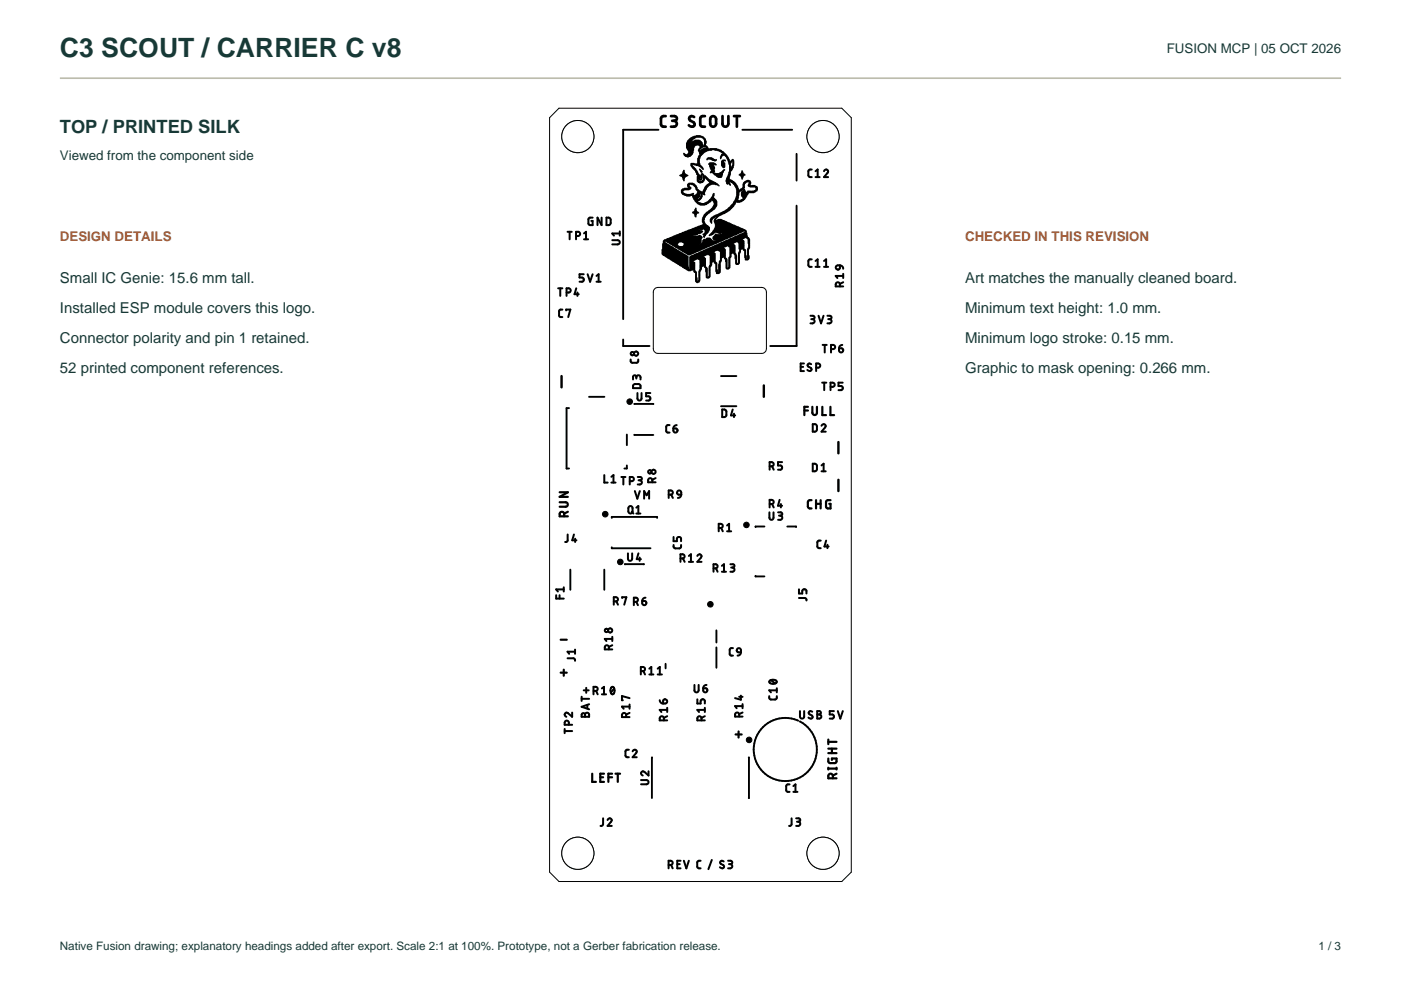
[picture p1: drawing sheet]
<svg xmlns="http://www.w3.org/2000/svg" width="297mm" height="210mm" viewBox="0 0 297 210" stroke-linecap="round" stroke-linejoin="round" font-family="sans-serif">
<path d="M141.1 24.6l-.6 .1-.4 .4 .2 1.6 .2 .1 .6 .1M142.3 24.6h.7a.5 .5 0 0 1 .5 .5 .5 .5 0 0 1-.5 .5h-.5M142.9 25.6a.62 .62 0 0 1 .6 .6 .62 .62 0 0 1-.6 .7h-.6M147.2 24.8a.57 .57 0 0 0-.9-.1 .57 .57 0 0 0 0 .9l.7 .3a.57 .57 0 0 1 .1 .9 .57 .57 0 0 1-.8-.1l-.3-.1M149.5 24.6l-.7 .1-.3 .4 .1 1.6 .2 .1 .7 .1M150.7 24.9a.63 .63 0 0 1 .7-.2 .63 .63 0 0 1 .4 .6v.9a.62 .62 0 0 1-.6 .7 .62 .62 0 0 1-.6-.7zM153.2 24.6v1.6a.62 .62 0 0 0 .6 .7 .62 .62 0 0 0 .6-.7v-1.6M155.6 24.6h1.3M156.2 24.6v2.3" fill="none" stroke="#000" stroke-width=".57"/>
<g fill="none" stroke="#000" stroke-width=".47">
<path d="M170.5 87h.8M171.3 86.3h-.8v1.7M172.2 86.3v1.2a.49 .49 0 0 0 .5 .5 .49 .49 0 0 0 .5-.5v-1.2M174.3 86.3v1.7h.8M176.1 86.3v1.7h.7M118.7 106.5h1.2a.48 .48 0 0 1 .5 .5 .48 .48 0 0 1-.5 .4h-1.2M118.7 104.4h1.7l-1.7 .9h1.7M119.6 109.5v-.5a.48 .48 0 0 0-.5-.5 .48 .48 0 0 0-.4 .5v.5h1.7M120.4 108.5l-.8 .4M172.1 106l-.6 .1-.2 .3v1.1l.2 .3h.6M173 106v1.8M173 106.8h1"/>
<path d="M174 106v1.8M176.1 106h-.6l-.3 .3v1.2l.2 .3h.7v-1h-.3M118.9 135.6h1.3M118.9 142.6h1.3M119.5 142v1.3M156 155.7h1.2M156.6 155.1v1.3M175.6 156.8v1M175.6 159.7h1.8M175.6 158.7h1.8M175.6 157.3h1.8M176.4 158.7v1"/>
<path d="M125.6 164v1.8h.7M127.3 164.8h.6M128.1 164h-.8v1.8h.8M129 164.8h.8M129.8 164h-.8v1.8M130.5 164h1M131 164v1.8M175.6 160.8v.8l.3 .2h1.2l.2-.2 .1-.8h-1v.3M175.6 162.8v.4M175.6 163h1.8M176.6 165v-.5a.49 .49 0 0 0-.5-.5 .49 .49 0 0 0-.5 .5v.5h1.8M177.4 164l-.8 .4"/>
<path d="M177.4 162.8v.4"/>
</g>
<g fill="none" stroke="#000" stroke-width=".42">
<path d="M172.1 35.9l-.5 .1-.2 .3 .1 1.1 .6 .1M172.9 36.3l.5-.4v1.6M172.9 37.5h.9M174.7 36.3a.43 .43 0 0 1 .6-.3 .43 .43 0 0 1 .2 .7l-.8 .8h.9M120.3 49.1h.9M120.8 49.1v1.6M122.1 50h.5a.45 .45 0 0 0 .4-.4 .45 .45 0 0 0-.4-.5h-.5v1.6M123.8 58.1h-.9v.7h.5a.45 .45 0 0 1 .4 .5 .45 .45 0 0 1-.4 .4h-.5M123.8 49.5l.4-.4v1.6M123.8 50.7h.9M124.6 58.1l.5 1.6 .5-1.6M125.6 46.1l-.6 .1-.2 .2v1l.2 .3h.6v-.9h-.2"/>
<path d="M126.5 59.7h.9M126.5 58.5l.4-.4v1.6M127.6 46.1v1.6l-.9-1.6v1.6M128.6 46.1l.6 .1 .2 .2 .1 .9-.3 .4h-.6zM129.8 50.9h1.2a.44 .44 0 0 1 .4 .5 .44 .44 0 0 1-.4 .4h-1.2M131.4 49.5h-1.6l.4 .5M131.4 49.1v.9M172.1 55h-.5l-.2 .3 .1 1.2 .6 .1M172.9 56.6h.9M172.9 55.3l.5-.3v1.6M174.7 56.6h.9M174.7 55.3l.5-.3v1.6"/>
<path d="M177.3 56.4l.8-.1v.5a.45 .45 0 0 1-.7 .3 .45 .45 0 0 1-.1-.7zM178.1 56.3l.5 .3 .2 .4M178.8 59.8l-.7 .4M178.8 58.5h-1.6l.3 .4M178.8 58.1v.8M118.3 61.1h.9M118.8 61.1v1.6M119.2 65.6l-.5 .1-.2 .3 .1 1 .1 .2h.5M120 65.8v-.2h.9l-.4 1.6M120.1 62h.5a.44 .44 0 0 0 .4-.4 .44 .44 0 0 0-.4-.5h-.5v1.6M122.2 61.1l-.4 1.3h.9M122.4 62v.7"/>
<path d="M133.7 76.2l.1 .6 .3 .1 1.1-.1 .1-.6M169.8 77.8h.5M170.5 77.1h-.7v1.6h.7M171.8 67h.6a.36 .36 0 0 1 .3 .3 .36 .36 0 0 1-.3 .4h-.4M172 77.2l-.2-.1a.37 .37 0 0 0-.5 .1 .37 .37 0 0 0 .1 .5l.5 .3a.4 .4 0 0 1 0 .6 .4 .4 0 0 1-.6 0l-.1-.2M172.3 67.7a.44 .44 0 0 1 .4 .4 .44 .44 0 0 1-.4 .5h-.5M173 78h.5a.44 .44 0 0 0 .4-.5 .44 .44 0 0 0-.4-.4h-.5v1.6M173.5 67l.6 1.6 .5-1.6M174.4 73.1h.9M174.9 73.1v1.6M175.4 67h.6a.36 .36 0 0 1 .3 .3 .36 .36 0 0 1-.3 .4h-.4M175.9 67.7a.44 .44 0 0 1 .4 .4 .44 .44 0 0 1-.4 .5h-.5"/>
<path d="M176.2 74h.4a.44 .44 0 0 0 .5-.4 .44 .44 0 0 0-.5-.5h-.4v1.6M177.9 73.9h.5a.44 .44 0 0 1 .4 .4 .44 .44 0 0 1-.5 .4 .44 .44 0 0 1-.4-.4zM178.1 60.7v-.4a.44 .44 0 0 0-.5-.5 .44 .44 0 0 0-.4 .5v.4h1.6M178.6 73.1l-.6 .3-.1 .5M134.3 81.6l1.2-.2 .3 .3v.6h-1.6zM134.9 80a.44 .44 0 0 1 .5-.4 .44 .44 0 0 1 .4 .4v.5M134.9 80.3v-.4a.35 .35 0 0 0-.3-.3 .35 .35 0 0 0-.4 .3v.6M135.1 83.3v1.2a.43 .43 0 0 0 .5 .4 .43 .43 0 0 0 .4-.4v-1.2M137.9 83.3h-.9v.7h.5a.45 .45 0 0 1 .4 .5 .45 .45 0 0 1-.4 .4h-.5M142 90.1h-.5l-.3 .4 .2 1.1 .6 .1M142.8 90.8h.5a.44 .44 0 0 1 .4 .5 .44 .44 0 0 1-.5 .4 .44 .44 0 0 1-.4-.4zM143.5 90.1l-.6 .3-.1 .4"/>
<path d="M153.1 86.8l.6 .1 .3 .2v1.1l-.3 .2h-.6zM155.3 86.8l-.3 1.3h.9M155.6 87.7v.7M163.2 98.9h.4a.44 .44 0 0 0 .4-.5 .44 .44 0 0 0-.4-.4h-.4v1.6M163.7 98.9l.3 .7M165.8 98h-.8v.7h.5a.46 .46 0 0 1 .3 .4 .46 .46 0 0 1-.3 .5h-.5M172.3 98.3l.6 .1 .3 .2v.9l-.3 .4h-.6zM172.3 89.9l.6 .1 .3 .2v.9l-.3 .4h-.6zM174.2 90.3a.43 .43 0 0 1 .6-.4 .43 .43 0 0 1 .1 .7l-.7 .9h.9M174.2 99.9h.9M174.2 98.7l.4-.4v1.6M174.3 81.1h.9"/>
<path d="M174.8 81.1v1.6M176.1 82h.4a.44 .44 0 0 0 .5-.4 .44 .44 0 0 0-.5-.5h-.4v1.6M178.7 81.1h-.9v.8h.5a.44 .44 0 0 1 .4 .4 .44 .44 0 0 1-.4 .4h-.5M120.4 113.3l-.1 1.4-.5 .2M121.7 113.3l-.4 1.3h.9M121.9 114.2v.7M128.1 100.7v1.6h.7M129.6 102.3h.9M129.6 101.1l.5-.4v1.6M131.7 101.1h.9M132.2 101.1v1.6M133.1 117.3v1.2a.44 .44 0 0 0 .5 .4 .44 .44 0 0 0 .4-.4v-1.2"/>
<path d="M133.4 107.4l.3-.1 .3 .1 .1 1a.44 .44 0 0 1-.4 .5 .44 .44 0 0 1-.5-.5zM133.5 102h.5a.44 .44 0 0 0 .4-.4 .44 .44 0 0 0-.4-.5h-.5v1.6M133.9 108.5l.4 .4M134.6 104.1l.5 1.6 .6-1.6M134.9 107.6l.4-.3v1.6M134.9 108.9h.9M135.2 101.1h.5a.35 .35 0 0 1 .4 .4 .35 .35 0 0 1-.4 .3h-.3M135.4 117.3l-.4 1.3h.9M135.6 118.2v.7M135.7 101.8a.44 .44 0 0 1 .4 .5 .44 .44 0 0 1-.4 .4h-.5M136.6 105.7v-1.6l.5 .9 .5-.9v1.6M138.3 102.3v-.5a.44 .44 0 0 0-.4-.4 .44 .44 0 0 0-.5 .4v.5h1.6"/>
<path d="M139 101.4l-.7 .3M141.8 104.9h.4a.44 .44 0 0 0 .5-.5 .44 .44 0 0 0-.5-.4h-.4v1.6M142.3 104.9l.4 .7M142.8 115.5v.5l.4 .3 1-.1 .2-.2v-.5M142.8 113.9v.8h.7v-.5a.45 .45 0 0 1 .5-.4 .45 .45 0 0 1 .4 .4v.5M143.7 104.1l.3-.1 .3 .1 .1 .8-.7-.1-.1-.4zM144.3 118.4h.4a.44 .44 0 0 0 .5-.4 .44 .44 0 0 0-.5-.5h-.4v1.6M144.4 104.9l-.3 .6-.4 .1M144.8 118.4l.4 .7M146 117.9l.5-.4v1.6M146 119.1h.9M147.8 117.9a.44 .44 0 0 1 .7-.3 .44 .44 0 0 1 .1 .6l-.8 .9h.9"/>
<path d="M152.4 112h.4a.44 .44 0 0 0 .4-.5 .44 .44 0 0 0-.4-.4h-.4v1.5M152.9 112l.3 .6M153.1 120l.4-.4v1.6M154.2 111.4l.4-.3v1.5M154.2 112.6h.8M154.9 119.6h.5a.35 .35 0 0 1 .3 .4 .35 .35 0 0 1-.3 .3h-.4M163.1 108.6v1.2a.43 .43 0 0 0 .5 .4 .43 .43 0 0 0 .4-.4v-1.2M163.2 106.9h.4a.44 .44 0 0 0 .4-.5 .44 .44 0 0 0-.4-.4h-.4v1.6M163.7 106.9l.3 .7M165 108.6h.5a.35 .35 0 0 1 .4 .4 .35 .35 0 0 1-.4 .3h-.3M165.3 106l-.3 1.2h.8M165.4 109.3a.44 .44 0 0 1 .5 .5 .44 .44 0 0 1-.5 .4h-.4"/>
<path d="M165.6 106.9v.7M174 114.6l-.5 .1-.2 .3v1l.2 .2h.5M175.2 114.6l-.4 1.3h.9M175.4 115.5v.7M117.9 126.2v.7h1.6M118.6 126.2v.7M119.5 125h-1.6l.4 .4M119.5 124.5v.9M120.3 139.6h1.4l.2 .2v.3M121.9 137.7v.9M121.9 138.2h-1.6l.4 .4M129.1 137.7v-.5a.43 .43 0 0 0-.4-.4 .43 .43 0 0 0-.5 .4v.5h1.6"/>
<path d="M129.8 136.8l-.7 .4M129.8 135.5h-1.6l.4 .4M129.8 135v.9M130.1 127.5h.5a.44 .44 0 0 0 .4-.4 .44 .44 0 0 0-.4-.5h-.5v1.6M130.7 127.5l.3 .7M131.9 126.8v-.2h.9l-.4 1.6M134.4 127.6h.4a.45 .45 0 0 0 .5-.4 .45 .45 0 0 0-.5-.5h-.4v1.6M134.9 127.6l.4 .7M136.2 127.4h.5a.44 .44 0 0 1 .3 .5 .44 .44 0 0 1-.4 .4 .44 .44 0 0 1-.4-.4zM136.9 126.7l-.5 .2-.2 .5M151.3 120.5h.4a.43 .43 0 0 0 .4-.4 .43 .43 0 0 0-.4-.5h-.4v1.6M151.8 120.5l.3 .7"/>
<path d="M153.1 121.2h.8M155.3 120.3a.45 .45 0 0 1 .4 .5 .45 .45 0 0 1-.4 .4h-.4M155.4 137.4h-.5l-.2 .4v1l.2 .2h.5M156.3 137.5l.4-.1 .3 .1 .1 .8-.8-.1-.1-.3zM157.1 138.3l-.1 .4-.6 .3M169.4 126.8h1.4l.2 .5M169.4 124.9v.9h.7v-.5a.45 .45 0 0 1 .4-.4 .45 .45 0 0 1 .5 .4v.5M119.7 155h1.6M119.7 154.6v.8M120.6 153.7v-.5a.44 .44 0 0 0-.4-.4 .44 .44 0 0 0-.5 .4v.5h1.6M121.3 151.1v.9l-.9-.8a.44 .44 0 0 0-.6 .2 .44 .44 0 0 0 .3 .6M123.3 147.7v.9"/>
<path d="M123.3 148.2h1.6M123.4 151.3l.4-.1 .2 .3a.43 .43 0 0 1 .5-.4 .43 .43 0 0 1 .4 .4v.5h-1.6zM123.8 146.4h1M124 151.5v.5M124.3 145.8v1.1M124.5 149.5v.7M124.9 149.3l-1.6 .6 1.6 .5M125.8 146.5h.5a.43 .43 0 0 0 .4-.4 .43 .43 0 0 0-.4-.5h-.5v1.6M126.4 146.5l.3 .7M127.6 146l.5-.4v1.6M127.6 147.2h.9M129.6 145.7l.3-.1a.93 .93 0 0 1 0 1.6 1.01 1.01 0 0 1-.3-1.5z"/>
<path d="M130.2 146l-.7 .9M132.8 152v-.4a.44 .44 0 0 0-.5-.4 .44 .44 0 0 0-.4 .4v.4h1.6M133.3 159h-.5l-.2 .3 .1 1 .1 .2h.5M133.5 148l-1.6-.4v.9h.2M133.5 151.2l-.7 .3M133.5 149.8h-1.6l.3 .5M133.5 149.4v.9M134.1 159.3a.43 .43 0 0 1 .6-.3 .43 .43 0 0 1 .2 .7l-.8 .8h.9M135.9 142.3h.4a.44 .44 0 0 0 .5-.4 .44 .44 0 0 0-.5-.5h-.4v1.6M136.4 142.3l.4 .7M137.7 141.8l.4-.4v1.6M137.7 143h.8"/>
<path d="M139.4 143h.9M139.4 141.8l.5-.4v1.6M139.9 148.5l.3 .5 .4 .2M140.7 148.4a.46 .46 0 0 1 .7 .1 .46 .46 0 0 1-.4 .7h-.4zM140.8 152.7v-.4a.44 .44 0 0 0-.5-.5 .44 .44 0 0 0-.4 .5v.4h1.6M141.5 150.5h-1.6l.3 .5M141.5 151.8l-.7 .4M141.5 150.1v.9M147.2 145.2v1.2a.44 .44 0 0 0 .5 .4 .44 .44 0 0 0 .4-.4v-1.2M147.8 148.3v.9h.7v-.6a.45 .45 0 0 1 .5-.3 .45 .45 0 0 1 .4 .3v.6M148.7 152.7v-.4a.44 .44 0 0 0-.4-.5 .44 .44 0 0 0-.5 .5v.4h1.6M149.1 145.9h.5a.44 .44 0 0 1 .4 .5 .44 .44 0 0 1-.5 .4 .44 .44 0 0 1-.4-.4z"/>
<path d="M149.4 151.8l-.7 .4M149.4 150.5h-1.6l.4 .5M149.4 150.1v.9M149.8 145.2l-.4 .2-.3 .5M156.7 151.9v-.4a.43 .43 0 0 0-.4-.4 .43 .43 0 0 0-.4 .4v.4h1.5M156.7 147.7h.7M157.1 147.5v.9l-1.2-.4M157.4 151.1l-.7 .3M157.4 149.7h-1.5l.3 .5M157.4 149.3v.9M163.1 147.6v.5l.3 .2 1.2-.1 .1-.6M163.2 144.3a1 1 0 0 1 1.5 .3 .98 .98 0 0 1-1.6 0z"/>
<path d="M163.4 144.2l.9 .7M164.7 146.4h-1.6l.3 .4M164.7 145.9v.9M169.6 150.8v1.1a.45 .45 0 0 0 .5 .5 .45 .45 0 0 0 .4-.5v-1.1M172.2 150.9l-.2-.1a.37 .37 0 0 0-.5 .1 .37 .37 0 0 0 .1 .5l.5 .3a.4 .4 0 0 1 .1 .6 .4 .4 0 0 1-.6 0l-.2-.2M173.3 150.8h.4a.36 .36 0 0 1 .4 .3 .36 .36 0 0 1-.4 .4 .43 .43 0 0 1 .4 .4 .43 .43 0 0 1-.4 .5h-.4zM173.3 151.5h.4M176.8 150.8h-.9v.7h.5a.44 .44 0 0 1 .4 .4 .44 .44 0 0 1-.4 .5h-.5M177.6 150.8l.6 1.6 .5-1.6M127.9 173.5l-.1 1.4-.5 .2M128.8 173.9a.43 .43 0 0 1 .6-.4 .43 .43 0 0 1 .2 .7l-.8 .9h.9M135.9 165.4h1.2a.45 .45 0 0 1 .4 .4 .45 .45 0 0 1-.4 .5h-1.2"/>
<path d="M137.5 163.5v.9l-.9-.7a.44 .44 0 0 0-.7 .1 .44 .44 0 0 0 .4 .6M167.4 166.3h-.5l-.2 .4 .1 1.1 .6 .1M167.8 173.5v1.4l-.5 .2M168.2 167.9h.9M168.2 166.7l.5-.4v1.6M168.8 173.5h.5a.36 .36 0 0 1 .4 .4 .36 .36 0 0 1-.4 .3h-.3M169.2 174.2a.45 .45 0 0 1 .5 .5 .45 .45 0 0 1-.5 .4h-.4M141.8 183.4h.4a.45 .45 0 0 0 .4-.5 .45 .45 0 0 0-.4-.4h-.4v1.6M142.3 183.4l.3 .7M143.6 183.2h.5M144.3 182.5h-.7v1.6h.7M145 182.5l.5 1.6 .5-1.6"/>
<path d="M148.5 182.5l-.6 .1-.1 .3v1l.3 .2h.4M150.9 182.3l-.7 2M153.4 182.6l-.2-.1a.37 .37 0 0 0-.5 .2 .37 .37 0 0 0 .2 .5l.5 .2a.4 .4 0 0 1 0 .6 .4 .4 0 0 1-.6 0l-.2-.1M154.4 182.5h.5a.36 .36 0 0 1 .4 .4 .36 .36 0 0 1-.4 .3h-.3M154.8 183.2a.44 .44 0 0 1 .5 .5 .44 .44 0 0 1-.5 .4h-.4"/>
<circle cx="134.1" cy="75" r=".35"/>
<circle cx="134.9" cy="75" r=".44"/>
<circle cx="137.8" cy="100" r=".36"/>
<circle cx="138.6" cy="100" r=".44"/>
<circle cx="128.6" cy="133.7" r=".35"/>
<circle cx="129.4" cy="133.7" r=".44"/>
</g>
<g fill="none" stroke="#000" stroke-width=".4">
<path d="M139.6 27.5h-7.5v40.2M157.4 27.5h10.6M168.9 32.6v5.7M168.9 43.6v29.8h-5.6M132.1 72v1.4h5.6M152.9 79.7h3.2M120.6 86.5h-.5v12.8h.5M124.9 84.1h3.2M132.9 92.1v2.3M132.9 98.7v.6h-.5M134.5 92.2h4M134.5 85.6v.1"/>
<path d="M134.5 85.6h4M138.5 85.6v.1M152.9 86.1h3.2M129.7 116v.2h8.2M129.7 109.8v-.2h9.6v.2M132.5 119.6v.1M132.5 119.6h4M136.5 119.6v.1M162.1 111.6h-1.9v.2M166.9 111.6h1.9v.2M120.9 120.8v4.3M128.1 120.8v4.3"/>
<path d="M151.9 133.6v2.6M151.9 137.3v4.3M160.2 122.1v.1h1.9M141.1 140.7v1M169.2 152.8a6.7 6.7 0 0 0-9.3 6.3 6.7 6.7 0 0 0 9.6 5.9 6.7 6.7 0 0 0 1.3-11.3l-1.2-.7M138.2 160.6v8.6M138.2 160.6h.1M158.7 160.6v8.6"/>
</g>
<path d="M119.1 79.7v2.4M161.9 81.7v2.4M177.8 93.7v2.4M177.8 101.7v2.4" fill="none" stroke="#000" stroke-width=".51"/>
<g fill="#000" stroke="#000" stroke-width=".21">
<circle cx="133.5" cy="85.2" r=".6"/>
<circle cx="128.3" cy="109" r=".6"/>
<circle cx="131.5" cy="119.1" r=".6"/>
<circle cx="158.3" cy="111.3" r=".6"/>
<circle cx="150.6" cy="128.1" r=".6"/>
<circle cx="158.8" cy="156.9" r=".6"/>
</g>
<g fill="none" stroke="#000" stroke-width=".32">
<path d="M144.1 37.2h1.7M144.4 37.1h1.2M144.4 37.3h1.2M144.6 37h.8M144.6 37.4h.8M144.7 36.7h.4M144.7 36.9h.5M144.7 37.6h.5M144.7 37.7h.4M144.9 36.4h.1M144.9 36.5h.1M144.9 36.6h.2"/>
<path d="M144.9 37.8h.2M144.9 37.9h.1M144.9 38h.1M145 32.5v.1M145 32.6h.1M145 36.1v.1M145 36.2v.1M145 38.2h.1M145 38.3h.1M145.1 32.8h.3M145.1 32.9h1.4M145.1 40h1.3"/>
<path d="M145.2 33h1.2M145.4 33.1h.9M145.6 30.4h3.2M145.6 30.5h3.2M145.6 30.6h3.3M145.6 30.7h2.1M145.6 30.8h1.8M145.6 31h1.7M145.6 31.1h1.6M145.6 31.2h1.6M145.6 31.3h1.4M145.7 30.1h.8"/>
<path d="M145.7 30.2h.7M145.7 31.5h1.3M145.7 31.6h1.3M145.7 32.8h1M145.7 33.3h.2M145.8 29.9h.9M145.8 30h.7M145.8 31.7h1.2M145.8 39.1h.4M145.8 39.2h.3M145.8 39.4h.3M145.8 39.5h.3"/>
<path d="M145.9 29.8h.8M145.9 31.8h1.1M145.9 31.9h1M145.9 32.5h.9M145.9 32.6h.9M145.9 39h1.3M145.9 39.6h.3M145.9 39.7h.5M146.1 29.7h.7M146.1 32h.8M146.1 32.2h.8M146.1 32.3h.8"/>
<path d="M146.1 32.4h.8M146.1 38.9h.8M146.1 39.8h.3M146.2 29.5h.7M146.3 29.4h.9M146.4 29.3h.9M146.5 34.7h.7M146.5 34.8h1.8M146.5 34.9h.2M146.5 35.1h.2M146.5 35.2h.3M146.7 29.2h.8"/>
<path d="M146.7 30.2h2.1M146.7 35.3h.2M146.7 39.1h.6M146.8 30.1h1.9M146.8 35.4h.2M146.8 35.5h.4M146.9 29h2.2M146.9 30h1.7M146.9 35.6h.4M147 35.8h.4M147 39.2h.4M147.2 28.9h1.6"/>
<path d="M147.2 29.9h1.3M147.2 34.9h1.1M147.2 35.9h.3M147.2 39.4h.3M147.3 36h.2M147.3 39.5h.3M147.4 29.8h.8M147.4 36.1h.2M147.4 39.6h.2M147.5 36.2h.2M147.5 36.4h.2M147.5 39.7h.2"/>
<path d="M147.5 39.8h.2M147.6 28.8h.9M147.6 35.1h.9M147.6 36.5h.3M147.6 36.6h.3M147.6 40h.1M147.7 36.7h.3M147.7 36.9h.3M147.7 37h.4M147.9 37.1h.3M147.9 37.4h.9M147.9 37.6h.9"/>
<path d="M147.9 37.7h.4M147.9 37.8h.4M147.9 37.9h.1M147.9 38h.1M147.9 38.2h.1M147.9 38.3h.2M147.9 38.4h.2M148 30.7h.9M148 33.6h.3M148 33.7h.2M148 33.8h.2M148 34h.2"/>
<path d="M148 34.1h.2M148 34.2h.2M148 34.3h.2M148 34.4h.2M148 34.6h.2M148 34.7h.3M148 37.2h.3M148 37.3h.8M148 38.5h1.1M148.1 31.8h.2M148.1 31.9h.2M148.1 33.3h.4"/>
<path d="M148.1 33.4h.2M148.1 33.5h.2M148.1 35.2h.5M148.1 38.7h.8M148.2 31.6h.3M148.2 31.7h.1M148.2 32h1.6M148.2 32.2h1.3M148.2 33h.4M148.2 33.1h.3M148.2 37.9h.1M148.2 38h.5"/>
<path d="M148.3 30.8h.6M148.3 31.5h.3M148.3 32.3h1M148.3 32.4h.9M148.3 35.9h.1M148.3 32.5h.8M148.3 32.9h.4M148.3 35.3h.4M148.3 38.2h.3M148.3 38.8h.3M148.5 31h1.3M148.5 31.1h1.4"/>
<path d="M148.5 31.2h.4M148.5 31.3h.2M148.5 36h.1M148.5 32.6h.4M148.5 32.8h.3M148.5 36.1h.1M148.6 31.9h1.5M148.6 35.4h.2M148.6 36.2h.1M148.6 36.4h.2M148.6 37.9h.1M148.7 31.8h2.2"/>
<path d="M148.7 35.5h.2M148.7 36.5h.1M148.7 37h.4M148.7 37.1h.1M148.7 37.2h.1M148.7 37.7h.1M148.7 37.8h.1M148.8 29.2h.4M148.8 31.7h3.5M148.8 35.6h.1M148.8 36.9h.1M148.8 38.4h.4"/>
<path d="M148.9 35.8h.2M148.9 38.3h.3M149.1 29.3h.2M149.1 31.6h1M149.1 35.9h.1M149.1 37.1h.1M149.1 37.2h.1M149.1 38.2h.2M149.2 29.4h.2M149.2 37.3h.3M149.2 37.4h.5M149.2 37.6h.6"/>
<path d="M149.2 37.7h.1M149.2 37.8h.1M149.2 37.9h.1M149.2 38h.1M149.3 29.5h.2M149.3 29.7h.2M149.3 30.7h.2M149.3 30.8h.2M149.3 31.5h.8M149.4 29.8h.1M149.4 29.9h.3M149.4 30h.3"/>
<path d="M149.4 30.1h.3M149.4 30.2h.3M149.4 30.4h.3M149.4 30.5h.1M149.4 30.6h.1M149.4 39.8h.4M149.4 40h.4M149.5 37.7h.4M149.5 39.6h.5M149.5 39.7h.4M149.7 37.8h.3M149.7 39.5h.4"/>
<path d="M149.8 31.2h.1M149.8 31.3h.2M149.8 37.9h.3M149.8 39.4h.5M149.9 33.7h.2M149.9 33.8v.1M149.9 38h.4M149.9 39.2h.6M150 33.6h1.1M150 38.2h.5M150 39.1h.7M150.1 33.5h.8"/>
<path d="M150.1 38.3h.6M150.3 34.8h1.4M150.3 38.4h.7M150.3 39h1.8M150.4 34.7h1.2M150.4 38.5h.8M150.4 38.9h1.4M150.5 31.6h1.4M150.5 33.7h.7M150.5 34.6h.8M150.5 34.9h.7M150.5 35.1h.6"/>
<path d="M150.5 35.2h.8M150.5 35.3h.8M150.5 38.7h1M150.5 38.8h1.2M150.6 35.4h.7M150.6 35.5h.9M150.6 35.6h.9M150.6 36.6h.1M150.7 35.8h.8M150.7 35.9h.6M150.7 36.4h.8M150.7 36.5h.4"/>
<path d="M150.9 33.8h.6M150.9 36h.4M150.9 36.2h.6M151 36.1h.3M151.1 34h.7M151.1 36.6h.2M151.2 36.7h.4M151.3 36.9h1.8M151.5 34.1h.2M151.5 37h1.6M151.6 31.8h1.1M151.6 37.1h1.5"/>
<path d="M151.7 34.9h.1M151.7 39.1h.5M151.8 33.8v.1M151.8 37.2h1.2M151.9 37.3h1.1M152.1 37.4h.9M152.2 31.9h.7M152.2 39.2h.1M152.3 37.6h.6M152.4 39.4h.1M152.5 32h.5M152.5 36.7h.6"/>
<path d="M152.8 32.2h.5M152.8 33.3h.1M152.8 33.4h.1M152.8 33.5h.1M152.8 33.6h.1M152.8 36.6h.5M152.9 33h.2M152.9 33.1h.1M153 32.3h.4M153 32.8h.9M153 32.9h.4M153 34.2h.4"/>
<path d="M153 34.3h.4M153 34.4h.4M153 34.6h.6M153 34.7h.6M153 34.8h.6M153 34.9h.6M153 35.1h.6M153 36.5h.3M153.1 32.4h.4M153.1 34.1h.4M153.1 35.2h.5M153.1 35.3h.5"/>
<path d="M153.1 36.4h.3M153.3 32.6h.4M153.3 34h.4M153.3 35.4h.3M153.3 36.2h.1M153.4 32.5h.2M153.4 35.5h.1M153.4 36.1h.1M153.5 36h.1M153.6 32.9h.4M153.7 33h.4M153.7 34.1h.1"/>
<path d="M153.9 33.1h.2M154 33.3h.2M154 38.2h.9M154 38.3h1.2M154 38.4h1.3M154 38.5h.6M154.1 33.4h.2M154.1 33.5h.2M154.1 37.8h.5M154.1 37.9h.5M154.1 38h.5M154.1 38.7h.5"/>
<path d="M154.1 38.8h.1M154.1 38.9h.1M154.2 33.6h.3M154.2 33.7h.3M154.2 37.6h.4M154.2 37.7h.4M154.2 39h.1M154.3 33.8h.3M154.3 34h.3M154.3 37.3h.4M154.3 37.4h.3M154.5 34.1h.1"/>
<path d="M154.5 34.2h.2M154.5 34.3h.6M154.5 37h.3M154.5 37.1h.2M154.5 37.2h.2M154.5 38.8h.1M154.5 38.9h.2M154.6 34.4h.3M154.6 34.6h.3M154.6 34.7h.2M154.6 34.8h.2M154.6 36.5h.2"/>
<path d="M154.6 36.6h.2M154.6 36.7h.2M154.6 36.9h.2M154.6 39h.1M154.7 34.9h.1M154.7 35.1h.1M154.7 35.2h.1M154.7 35.3h.2M154.7 35.4h.2M154.7 35.5h.2M154.7 35.6h.6M154.7 35.8h.6"/>
<path d="M154.7 35.9h.5M154.7 36h.5M154.7 36.1h.4M154.7 36.2h.2M154.7 36.4h.1M154.7 39.1h.1M154.8 38.5h.7M154.8 39.2v.1M154.9 34.2h.3M155.1 34.1h.4M155.1 38.7h.6M155.2 34h.2"/>
<path d="M155.2 35.4h.2M155.2 35.5h.2M155.3 33.8h.1M155.3 35.1h.2M155.3 35.2h.1M155.3 35.3h.1M155.3 38.8h.5M155.4 34.2h.1M155.4 34.3h.1M155.4 34.4h.1M155.4 34.6h.1M155.4 34.7h.1"/>
<path d="M155.4 34.8h.1M155.4 34.9h.1M155.4 38.9h.5M155.5 39h.5M155.7 39.1h.3M155.8 39.2h.3M155.8 39.4h.5M155.9 39.5h.4M156 39.6h.4M156 39.7h.4M156.1 39.8h.3M156.1 40h.4"/>
<path d="M156.7 37.1h1.2M156.9 37h.9M157 37.2h.7M157.1 36.9h.5M157.1 37.3h.5M157.2 36.6h.3M157.2 36.7h.3M157.2 37.4h.3M157.2 37.6h.3M157.3 36.2l.1 .1M157.3 36.4h.1M157.3 36.5h.2"/>
<path d="M157.3 37.7h.2M157.3 37.8h.1M157.3 37.9l.1 .1M157.3 40h.4M157.5 39.8h.2M157.6 39h.2M157.6 39.1h.2M157.6 39.2h.2M157.6 39.4h.1M157.6 39.5h.1M157.6 39.6h.2M157.6 39.7h.2"/>
<path d="M157.7 38.8h.4M157.7 38.9h.2M157.8 38.7h.4M157.9 38.5h1.1M158.2 38.4h.8M158.4 38.3h.4M158.7 39.2h.2M158.7 39.4h.6M158.8 39h.2M158.8 39.1h.2M158.8 39.5h1.4M158.9 38.7h.2"/>
<path d="M158.9 38.8h.2M158.9 38.9h.2M159 39.6h1.5M159.5 39.4h.5M160.2 39.7h.3M160.3 39.8h.3M160.3 40h.3M140.4 52.9h3M140.4 53h3.2M140.4 53.1h3.4M140.4 53.3h3.6M140.4 53.4h3.7"/>
<path d="M140.4 53.5h4M140.4 53.6h4.2M140.4 53.8h4.3M140.4 53.9h4.6M140.5 51.7h.9M140.5 51.8h1.1M140.5 52h1.4M140.5 52.1h1.5M140.5 52.2h1.7M140.5 52.3h2M140.5 52.4h2.1M140.5 52.6h2.3"/>
<path d="M140.5 52.7h2.4M140.5 52.8h2.7M140.5 54h4.7M140.7 51.1h7.9M140.7 51.2h.1M140.7 51.4h.2M140.7 51.5h.3M140.7 51.6h.6M140.7 54.1h4.7M140.8 51h7.8M140.9 50.9h7.7M140.9 54.2h4.7"/>
<path d="M141.1 54.4h4.7M141.3 50.8h7.3M141.3 54.5h4.5M141.4 51.2h7.2M141.5 50.6h7.1M141.5 51.4h2.4M141.5 54.6h4.3M141.6 54.7h4.2M141.8 51.5h2M141.9 50.5h6.8M141.9 54.8h3.9M142 51.6h1.7"/>
<path d="M142.1 50.4h6.7M142.1 51.7h1.5M142.1 54.9h3.7M142.2 55.1h3.6M142.3 51.8h1.3M142.5 50.3h6.3M142.5 55.2h3.3M142.6 52h1.1M142.6 55.3h3.2M142.7 50.2h6M142.7 52.1h1M142.8 55.4h3"/>
<path d="M142.9 50h3.6M142.9 52.2h1M143.1 55.6h2.7M143.2 52.3h6.9M143.2 55.7h2.6M143.3 49.9h3.5M143.3 52.4h6.5M143.4 55.8h2.4M143.6 49.8h3.4M143.6 52.6h5.9M143.7 55.9h2.1M143.8 52.7h5.5"/>
<path d="M143.8 56h2M143.9 49.7h4M143.9 52.8h5.2M144 56.2h1.8M144.1 49.6h3.9M144.1 52.9h4.6M144.1 56.3h1.7M144.4 53h4.1M144.4 56.4h1.4M144.5 40.3h.5M144.5 40.4h.2M144.5 40.6h.2"/>
<path d="M144.5 40.7h.2M144.5 40.8h.2M144.5 49.4h4M144.5 53.1h3.7M144.6 40.2h1.5M144.6 40.9h.3M144.6 41h.5M144.6 56.5h1.2M144.7 40.1h1.6M144.7 41.2h.8M144.7 49.3h4M144.7 51.4h3.9"/>
<path d="M144.7 53.3h3.3M144.7 56.6h1.2M144.9 52.2h5.5M145 41.3h1.9M145 51.5h3.6M145 52.1h5.6M145 53.4h2.6M145 56.7h.9M145.1 49.2h3.7M145.1 51.6h3.4M145.1 51.7h3.2M145.1 51.8h3.1"/>
<path d="M145.1 52h5.9M145.1 53.5h2.3M145.1 56.9h.8M145.2 41.4h1.8M145.4 49.1h3.5M145.4 53.6h1.8M145.4 57h.5M145.6 41.5h.7M145.6 53.8h1.3M145.6 57.1h.3M145.7 49h3.1M145.7 53.9h.8"/>
<path d="M145.7 57.2h1.1M145.9 48.8h2.4M145.9 54h.4M145.9 57.4h.5M146.2 57.1h1.1M146.3 48.7h1.8M146.3 54.5h2.9M146.3 54.6h3M146.3 54.7h3.1M146.3 54.8h3.2M146.3 54.9h1.3M146.3 55.1h1.1"/>
<path d="M146.3 55.2h.9M146.3 55.3h.6M146.3 55.4h.6M146.3 55.6h.7M146.3 55.7h1M146.3 55.8h1M146.3 55.9h1M146.3 56h1M146.3 56.2h1M146.3 56.3h1M146.3 56.4h1M146.3 56.5h1"/>
<path d="M146.3 56.6h1M146.3 56.7h1M146.3 56.9h1M146.3 57h1M146.4 54.4h2.7M146.5 41.2h.4M146.7 48.6h1.2M146.7 54.2h2.6M146.9 41h.1M146.9 41.5h1.4M146.9 41.6h1.4M146.9 41.8h1.3"/>
<path d="M146.9 45h1.1M146.9 45.1h1.2M146.9 48.5h1M147 41.9h1.1M147 42h1M147 50h.3M147 54.1h2.5M147.2 42.1h.7M147.2 42.2h.3M147.2 44.9h.5M147.2 45.2h.5M147.2 57.2h.1"/>
<path d="M147.2 57.4h.1M147.2 57.5h.2M147.2 57.6h.3M147.3 42.4h1M147.3 44.8h.3M147.3 45.4h.3M147.3 48.4h3.1M147.3 54h2.6M147.3 57.7h.3M147.4 41.4h.9M147.4 42.5h.8M147.4 42.6h.5"/>
<path d="M147.4 44.4h.1M147.4 44.5h.1M147.4 44.6h.2M147.4 45.5h.2M147.4 45.6h.1M147.4 45.7h.1M147.4 45.8h.1M147.4 49.8h.2M147.5 42.7h.4M147.5 44.2h.1M147.5 44.3h.1M147.5 46h.1"/>
<path d="M147.5 48.2h2.9M147.5 53.9h4.1M147.5 57.8h.1M147.5 58h.1M147.5 58.1h.1M147.5 58.2h.1M147.5 58.3h.1M147.5 58.4h.1M147.5 58.5h.1M147.5 58.7h.1M147.5 58.8h.1M147.5 58.9h.2"/>
<path d="M147.5 59h.2M147.5 59.2h.2M147.5 59.3h.2M147.5 59.4h.2M147.5 59.5h.2M147.5 59.6h.7M147.6 40.1h.1M147.6 40.2h.4M147.6 41.3h.7M147.6 42.8h.4M147.6 59.8h.6M147.7 40.3h.4"/>
<path d="M147.7 41.2h.6M147.7 43h.5M147.7 53.8h3.9M147.7 59.9h.3M147.9 40.4h.3M147.9 40.9h1.4M147.9 41h.4M147.9 43.1h.7M147.9 48.1h2.4M148 40.6h.5M148 40.7h.7M148 40.8h1.3"/>
<path d="M148 43.2h1.9M148 50h.6M148.1 48h2M148.1 48.5h2.3M148.1 53.6h3.4M148.1 54.9h1.4M148.1 59.5h.2M148.2 42.2h.3M148.2 43.3h1.6M148.2 57.5h.3M148.2 57.6h.1M148.2 57.7h.1"/>
<path d="M148.2 57.8h.1M148.2 58h.1M148.2 58.1h.1M148.2 58.2h.1M148.2 58.3h.1M148.2 58.4h.1M148.2 58.5h.1M148.2 58.7h.1M148.2 58.8h.1M148.2 58.9h.1M148.2 59h.1M148.2 59.2h.1"/>
<path d="M148.2 59.3h.1M148.2 59.4h.1M148.3 42.1h.3M148.3 48.6h.6M148.3 49.9h.1M148.3 53.5h2.9M148.3 55.1h1.2M148.3 57.2h.3M148.3 57.4h.2M148.5 42h.2M148.5 43.4h.9M148.5 47.9h1.5"/>
<path d="M148.5 51.8h2.7M148.5 55.2h1M148.5 55.3h1M148.5 55.4h1M148.5 55.6h1M148.5 55.7h1M148.5 55.8h1M148.5 55.9h1M148.5 56h1M148.5 56.2h1M148.5 56.3h1M148.5 56.4h.6"/>
<path d="M148.5 56.5h.3M148.5 56.6h.2M148.5 56.7h.2M148.5 56.9h.2M148.5 57h.2M148.5 57.1h.1M148.6 41h.7M148.6 41.6h.2M148.6 41.8h.2M148.6 41.9h.1M148.6 53.4h2.6M148.7 41.2h.1"/>
<path d="M148.7 41.3h.1M148.7 41.4h.1M148.7 41.5h.1M148.7 51.7h2.8M148.8 47.8h1M148.8 51.6h3M148.8 53.3h2.7M148.9 46.4h.4M148.9 46.6h.4M148.9 46.7h.3M148.9 46.8h.3M148.9 46.9h.3"/>
<path d="M148.9 47h.4M148.9 51.5h3.2M149.1 40.6h.3M149.1 40.7h.3M149.1 41.2h.2M149.1 46.1h.3M149.1 46.2h.2M149.1 46.3h.2M149.1 47.2h.2M149.1 47.3h.3M149.1 47.6h.6M149.1 49.7h.6"/>
<path d="M149.1 51h1.9M149.1 51.1h2.5M149.1 51.2h3.4M149.1 51.4h3.2M149.2 40.3h.3M149.2 40.4h.3M149.2 45.8h.3M149.2 46h.3M149.2 47.4h.2M149.2 47.5h.3M149.2 49.8h.3M149.2 50.2h.1"/>
<path d="M149.2 50.9h1.7M149.2 53.1h2.5M149.3 40.1h.4M149.3 40.2h.4M149.3 41.3h.1M149.3 45.6h.5M149.3 45.7h.4M149.3 48.6h1.1M149.3 49.6h.5M149.3 49.9h.2M149.3 50h.1M149.3 50.3h.1"/>
<path d="M149.3 50.8h.1M149.3 56.4h.2M149.4 43.1h.7M149.4 45.5h.5M149.4 48.7h1M149.4 49.4h.5M149.4 53h2.7M149.4 56.5h.1M149.4 56.6h.3M149.5 45.4h.5M149.5 48.8h.8M149.5 49.1h.6"/>
<path d="M149.5 49.2h.6M149.5 49.3h.5M149.5 56.7h.3M149.7 43h.6M149.7 45.2h.4M149.7 49h.6M149.7 50.8h1M149.7 52.9h4M149.7 56.9h.2M149.7 57h.2M149.7 57.1h.2M149.7 57.2h.2"/>
<path d="M149.7 57.4h.2M149.7 57.5h.2M149.7 57.6h.2M149.8 45.1h.6M149.8 50.6h.8M149.8 57.7h.1M149.8 57.8h.1M149.8 58h.1M149.8 58.1h.1M149.8 58.2h.1M149.8 58.3h.1M149.8 58.4h.1"/>
<path d="M149.8 58.5h.1M149.8 58.7h.1M149.8 58.8h.6M149.9 42.8h.6M149.9 45h.6M149.9 50.5h.6M149.9 52.8h3.7M149.9 58.9h.4M150.1 42.7h.5M150.1 44.9h.5M150.3 42.6h.4M150.3 44.8h.6"/>
<path d="M150.3 52.7h3.2M150.3 54h1.3M150.3 58.7h.2M150.4 42.5h.3M150.4 44.6h.6M150.4 49.9h.1M150.4 56.5h.2M150.4 56.6h.1M150.4 56.7h.1M150.4 56.9h.1M150.4 57h.1M150.4 57.1h.1"/>
<path d="M150.4 57.2h.1M150.4 57.4h.1M150.4 57.5h.1M150.4 57.6h.1M150.4 57.7h.1M150.4 57.8h.1M150.4 58h.1M150.4 58.1h.1M150.4 58.2h.1M150.4 58.3h.1M150.4 58.4h.1M150.4 58.5h.1"/>
<path d="M150.5 42.4h1.2M150.5 49.8h.4M150.5 52.6h2.9M150.5 54.1h1.1M150.5 56.3h.2M150.5 56.4h.2M150.6 42.2h1M150.6 44.5h.5M150.6 46.6h.4M150.6 46.7h.3M150.6 46.8h.3M150.6 46.9h.3"/>
<path d="M150.6 49.7h.5M150.6 54.2h1M150.6 54.4h1M150.6 54.5h1M150.6 54.6h1M150.6 54.7h1M150.6 54.8h1M150.6 54.9h1M150.6 55.1h1M150.6 55.2h1M150.6 55.3h1M150.6 55.4h.6"/>
<path d="M150.6 55.6h.4M150.6 55.7h.3M150.6 55.8h.3M150.6 55.9h.3M150.6 56h.3M150.6 56.2h.3M150.7 42.1h.8M150.7 44.4h.6M150.7 46.3h.4M150.7 46.4h.3M150.7 47h.2M150.7 47.2h.2"/>
<path d="M150.7 49.6h.5M150.7 52.4h2.7M150.9 41.9h.3M150.9 42h.4M150.9 44.3h.6M150.9 46.2h.4M150.9 47.3h.1M150.9 49.4h.4M151 41.8h.2M151 44.2h.6M151 46.1h.5M151 49.3h.5"/>
<path d="M151.1 41.5h.2M151.1 41.6h.1M151.1 42.5h.7M151.1 44h.5M151.1 49.2h6.1M151.1 52.3h2.6M151.2 41.2h.1M151.2 41.3h.1M151.2 41.4h.1M151.2 42.6h.6M151.2 43.8h.6M151.2 43.9h.5"/>
<path d="M151.2 46h.5M151.2 49h7M151.2 49.1h6.3M151.2 50.3h3.6M151.2 50.4h3.3M151.2 50.5h3M151.2 50.6h2.8M151.3 41l.1 .1M151.3 42.7h.6M151.3 42.8h.6M151.3 43.6h.6M151.3 43.7h.5"/>
<path d="M151.3 45.8h1M151.3 48.8h6.8M151.3 50.2h3.8M151.3 50.8h2.3M151.3 52.2h2.7M151.5 43h.4M151.5 43.1h.4M151.5 43.2h.4M151.5 43.3h.4M151.5 43.4h.4M151.5 46.7h.2M151.5 46.8h2"/>
<path d="M151.5 46.9h2.2M151.5 47h2.5M151.5 48.6h6.1M151.5 48.7h6.3M151.5 50h3.8M151.5 55.4h.1M151.5 55.6h.2M151.5 55.7h.3M151.6 45.7h.9M151.6 46.4h.1M151.6 46.6h.1M151.6 47.2h2.6"/>
<path d="M151.6 47.3h3M151.6 48.4h5.4M151.6 48.5h5.7M151.6 49.9h3.9M151.6 50.9h1.8M151.6 52.1h4.2M151.6 55.8h.3M151.7 46.3h.1M151.7 47.4h3.1M151.7 47.5h3.4M151.7 47.6h3.6M151.7 47.8h4"/>
<path d="M151.7 48h4.4M151.7 48.1h4.8M151.7 48.2h5M151.7 49.7h.1M151.7 49.8h4.2M151.7 55.9h.2M151.8 45.6h1M151.8 46.2h.1M151.8 47.9h4.1M151.8 51h1.3M151.8 52h3.9M151.8 56h.1"/>
<path d="M151.8 56.2h.1M151.8 56.3h.1M151.8 56.4h.1M151.8 56.5h.1M151.8 56.6h.1M151.8 56.7h.1M151.8 56.9h.1M151.8 57h.1M151.8 57.1h.1M151.8 57.2h.3M151.8 57.4h.3M151.8 57.5h.3"/>
<path d="M151.8 57.6h.3M151.9 46.1h.2M151.9 51.1h1M151.9 57.7h.2M151.9 57.8h.6M151.9 58h.5M152.1 46h.1M152.1 46.7h1M152.1 49.3h4.9M152.2 45.5h.8M152.2 51.8h3.3M152.3 46.6h.6"/>
<path d="M152.3 53h1.4M152.3 57.7h.4M152.4 45.4h.9M152.4 49.4h.4M152.4 51.7h3M152.4 53.1h1.3M152.4 56h.3M152.4 56.2h.3M152.4 56.3h.3M152.4 56.4h.3M152.4 56.5h.3M152.4 56.6h.3"/>
<path d="M152.4 56.7h.3M152.4 56.9h.3M152.4 57h.3M152.4 57.1h.3M152.4 57.2h.3M152.4 57.4h.3M152.4 57.5h.3M152.4 57.6h.3M152.5 55.4h.3M152.5 55.6h.3M152.5 55.7h.2M152.5 55.8h.2"/>
<path d="M152.5 55.9h.2M152.7 45.2h.9M152.7 51.6h2.7M152.7 53.3h1M152.7 55.3h.2M152.8 49.7h3.3M152.8 53.4h.9M152.8 53.5h.9M152.8 53.6h.9M152.8 53.8h.9M152.8 53.9h.9M152.8 54h.9"/>
<path d="M152.8 54.1h.9M152.8 54.2h.9M152.8 54.4h.9M152.8 54.5h.9M152.8 54.6h.3M152.8 54.7h.1M152.8 54.8h.1M152.8 54.9h.1M152.8 55.1h.1M152.8 55.2h.1M152.9 45.1h.8M152.9 51.5h2.8"/>
<path d="M153.1 45h.9M153.1 49.6h3.3M153.3 51.4h2.6M153.4 44.9h.8M153.4 49.4h3.2M153.5 51.2h2.6M153.6 44.8h.7M153.6 54.6h.1M153.6 54.7h.3M153.6 54.8h.4M153.7 51.1h4M153.9 44.6h.7"/>
<path d="M153.9 54.9h.2M153.9 55.1h.2M153.9 55.2h.2M153.9 55.3h.2M153.9 55.4h.2M154 44.5h.7M154 51h3.6M154 55.6h.1M154 55.7h.1M154 55.8h.1M154 55.9h.1M154 56h.1"/>
<path d="M154 56.2h.1M154 56.3h.1M154 56.4h.1M154 56.5h.1M154 56.6h.1M154 56.7h.1M154 56.9h.6M154.1 57h.4M154.2 44.4h.6M154.3 44.3h.6M154.3 50.9h3M154.5 44.2h.6"/>
<path d="M154.5 52.2h1.3M154.5 56.7h.2M154.6 44h.6M154.6 50.8h2.7M154.6 52.3h1.2M154.6 54.6h.2M154.6 54.7h.1M154.6 54.8h.1M154.6 54.9h.1M154.6 55.1h.1M154.6 55.2h.1M154.6 55.3h.1"/>
<path d="M154.6 55.4h.1M154.6 55.6h.1M154.6 55.7h.1M154.6 55.8h.1M154.6 55.9h.1M154.6 56h.1M154.6 56.2h.1M154.6 56.3h.1M154.6 56.4h.1M154.6 56.5h.1M154.6 56.6h.1M154.7 43.9h.6"/>
<path d="M154.7 54.5h.2M154.8 50.6h2.7M154.8 52.4h1M154.8 52.6h1M154.8 52.7h1M154.8 52.8h1M154.8 52.9h1M154.8 53h1M154.8 53.1h1M154.8 53.3h1M154.8 53.4h1M154.8 53.5h1"/>
<path d="M154.8 53.6h.5M154.8 53.8h.3M154.8 53.9h.1M154.8 54h.1M154.8 54.1h.1M154.8 54.2h.1M154.8 54.4h.1M154.9 43.7h.6M154.9 43.8h.5M155.1 43.6h.4M155.2 43.4h.5M155.2 50.5h2.5"/>
<path d="M155.3 43.3h.5M155.4 43.2h.4M155.4 50.4h2.5M155.5 43h.4M155.5 43.1h.4M155.5 53.6h.3M155.7 42.7h1.5M155.7 42.8h.3M155.7 50.3h2.7M155.7 53.8h.2M155.7 53.9h.3M155.8 42.6h1.5"/>
<path d="M155.8 54h.2M155.9 42.4h.5M155.9 42.5h.6M155.9 50.2h2.5M155.9 54.1h.1M155.9 54.2h.2M155.9 54.4h.2M155.9 54.5h.2M155.9 54.6h.2M155.9 54.7h.2M155.9 54.8h.2M156 42h.5"/>
<path d="M156 42.1h.4M156 42.2h.4M156 54.9h.1M156 55.1h.1M156 55.2h.1M156 55.3h.1M156 55.4h.1M156 55.6h.1M156 55.7h.1M156 55.8h.1M156 55.9h.6M156.1 40.1h.4"/>
<path d="M156.1 41.6h.4M156.1 41.8h.4M156.1 41.9h.4M156.1 56h.4M156.3 40.2h.2M156.3 40.3h1M156.3 40.4h.9M156.3 40.6h.6M156.3 40.7h.4M156.3 40.8h.3M156.3 40.9h.3M156.3 41h.3"/>
<path d="M156.3 41.2h.3M156.3 41.3h.3M156.3 41.4h.3M156.3 41.5h.2M156.3 42.8h.6M156.3 50h2.1M156.4 51.2h1.3M156.5 49.9h1.8M156.5 51.4h1.2M156.5 55.8h.2M156.6 51.5h1.1M156.6 53.6h.3"/>
<path d="M156.6 53.8h.1M156.6 53.9h.1M156.6 54h.1M156.6 54.1h.1M156.6 54.2h.1M156.6 54.4h.1M156.6 54.5h.1M156.6 54.6h.1M156.6 54.7h.1M156.6 54.8h.1M156.6 54.9h.1M156.6 55.1h.1"/>
<path d="M156.6 55.2h.1M156.6 55.3h.1M156.6 55.4h.1M156.6 55.6h.1M156.6 55.7h.1M156.7 49.8h1.6M156.7 51.6h1M156.7 51.7h1M156.7 51.8h1M156.7 52h1M156.7 52.1h1M156.7 52.2h1"/>
<path d="M156.7 52.3h1M156.7 52.4h1M156.7 52.6h1M156.7 52.7h1M156.7 52.8h.5M156.7 53.4h.3M156.7 53.5h.2M156.9 52.9h.1M156.9 53h.1M156.9 53.1h.1M156.9 53.3h.1M157 40.2h.5"/>
<path d="M157 42.5h.6M157 49.7h1.3M157.1 40.1h.6M157.2 40.8h2.7M157.2 40.9h1.5M157.2 41h1.3M157.2 41.2h1.3M157.2 41.3h1.2M157.2 41.4h1.1M157.2 42.4h.5M157.3 40.7h.8M157.3 41.5h1"/>
<path d="M157.3 41.6h.9M157.3 49.6h1M157.5 40.6h.4M157.5 41.8h.7M157.5 42.2h.3M157.6 40.4h.3M157.6 41.9h.5M157.6 42.1h.3M157.6 49.4h.7M157.6 52.8h.1M157.6 52.9h.3M157.7 40.3h.1"/>
<path d="M157.7 42h.2M157.7 53h.4M157.8 40.2h.1M157.8 49.3h.4M157.8 53.1h.3M157.9 53.3h.2M157.9 53.4h.2M157.9 53.5h.2M157.9 53.6h.2M157.9 53.8h.2M157.9 53.9h.2M157.9 54h.2"/>
<path d="M157.9 54.1h.2M157.9 54.2h.3M157.9 54.4h.3M157.9 54.5h.3M157.9 54.6h.3M158.1 49.1h.1M158.1 49.2h.1M158.1 54.7h.1M158.1 54.8h.1M158.1 54.9h.6M158.1 55.1h.4M158.3 50.4h.4"/>
<path d="M158.4 50.5h.4M158.5 40.6h.6M158.5 40.7h1.6M158.5 50.6h.3M158.5 52.8h.3M158.5 52.9h.2M158.5 53h.2M158.5 53.1h.2M158.5 53.3h.2M158.5 53.4h.2M158.5 53.5h.2M158.5 53.6h.2"/>
<path d="M158.5 53.8h.2M158.5 53.9h.2M158.5 54h.2M158.5 54.1h.2M158.5 54.2h.3M158.5 54.4h.3M158.5 54.5h.3M158.5 54.6h.3M158.5 54.7h.3M158.5 54.8h.3M158.7 50.8h.2M158.7 50.9h.2"/>
<path d="M158.7 51h.2M158.7 51.1h.2M158.7 51.2h.2M158.7 51.4h.2M158.7 51.5h.2M158.7 51.6h.2M158.7 52.6h.2M158.7 52.7h.1M158.8 51.7h.1M158.8 51.8h.1M158.8 52h.1M158.8 52.1h.1"/>
<path d="M158.8 52.2h.1M158.8 52.3h.1M158.8 52.4h.1M159.4 40.6h.8M160 40.4h.5M160.2 40.3h.3M160.3 40.1h.3M160.3 40.2h.3"/>
</g>
<g fill="none" stroke="#000" stroke-width=".21">
<path d="M118.5 22.9h60l2 2.1v159.9l-2 2h-60l-2-2v-159.9zM138.8 61.2l.7-.3h22l.5 .2 .4 .3 .1 .5v12l-.1 .5-.4 .4-.5 .1h-22l-.5-.1-.4-.4-.1-.5v-12z"/>
<circle cx="122.5" cy="180.9" r="3.4"/>
</g>
<circle cx="122.5" cy="180.9" r="3.4" fill="#fff" stroke="#000" stroke-width=".21"/>
<circle cx="174.5" cy="180.9" r="3.4" fill="none" stroke="#000" stroke-width=".21"/>
<circle cx="174.5" cy="180.9" r="3.4" fill="#fff" stroke="#000" stroke-width=".21"/>
<circle cx="122.5" cy="29" r="3.4" fill="none" stroke="#000" stroke-width=".21"/>
<circle cx="122.5" cy="29" r="3.4" fill="#fff" stroke="#000" stroke-width=".21"/>
<circle cx="174.5" cy="29" r="3.4" fill="none" stroke="#000" stroke-width=".21"/>
<circle cx="174.5" cy="29" r="3.4" fill="#fff" stroke="#000" stroke-width=".21"/>
<path d="M12.7 16.6h271.6" fill="none" stroke="#bcbcad" stroke-width=".35"/>
<text font-size="5.6" fill="#173936" x="12.7" y="12">C3 SCOUT / CARRIER C v8</text>
<text font-size="3.9" fill="#173936" x="12.7" y="28.2">TOP / PRINTED SILK</text>
<g font-size="3.2" fill="#173936">
<text x="12.7" y="60">Small IC Genie: 15.6 mm tall.</text>
<text x="204.6" y="60">Art matches the manually cleaned board.</text>
<text x="12.7" y="66.3">Installed ESP module covers this logo.</text>
<text x="204.6" y="66.3">Minimum text height: 1.0 mm.</text>
<text x="12.7" y="72.7">Connector polarity and pin 1 retained.</text>
<text x="204.6" y="72.7">Minimum logo stroke: 0.15 mm.</text>
<text x="12.7" y="79">52 printed component references.</text>
<text x="204.6" y="79">Graphic to mask opening: 0.266 mm.</text>
</g>
<g font-size="2.8" fill="#173936">
<text x="247.4" y="11.3">FUSION MCP | 05 OCT 2026</text>
<text x="12.7" y="33.9">Viewed from the component side</text>
</g>
<g font-size="2.8" fill="#a05732">
<text x="12.7" y="51.2">DESIGN DETAILS</text>
<text x="204.6" y="51.2">CHECKED IN THIS REVISION</text>
</g>
<g font-size="2.5" fill="#173936">
<text x="12.7" y="201.4">Native Fusion drawing; explanatory headings added after export. Scale 2:1 at 100%. Prototype, not a Gerber fabrication release.</text>
<text x="279.5" y="201.4">1 / 3</text>
</g>
</svg>
